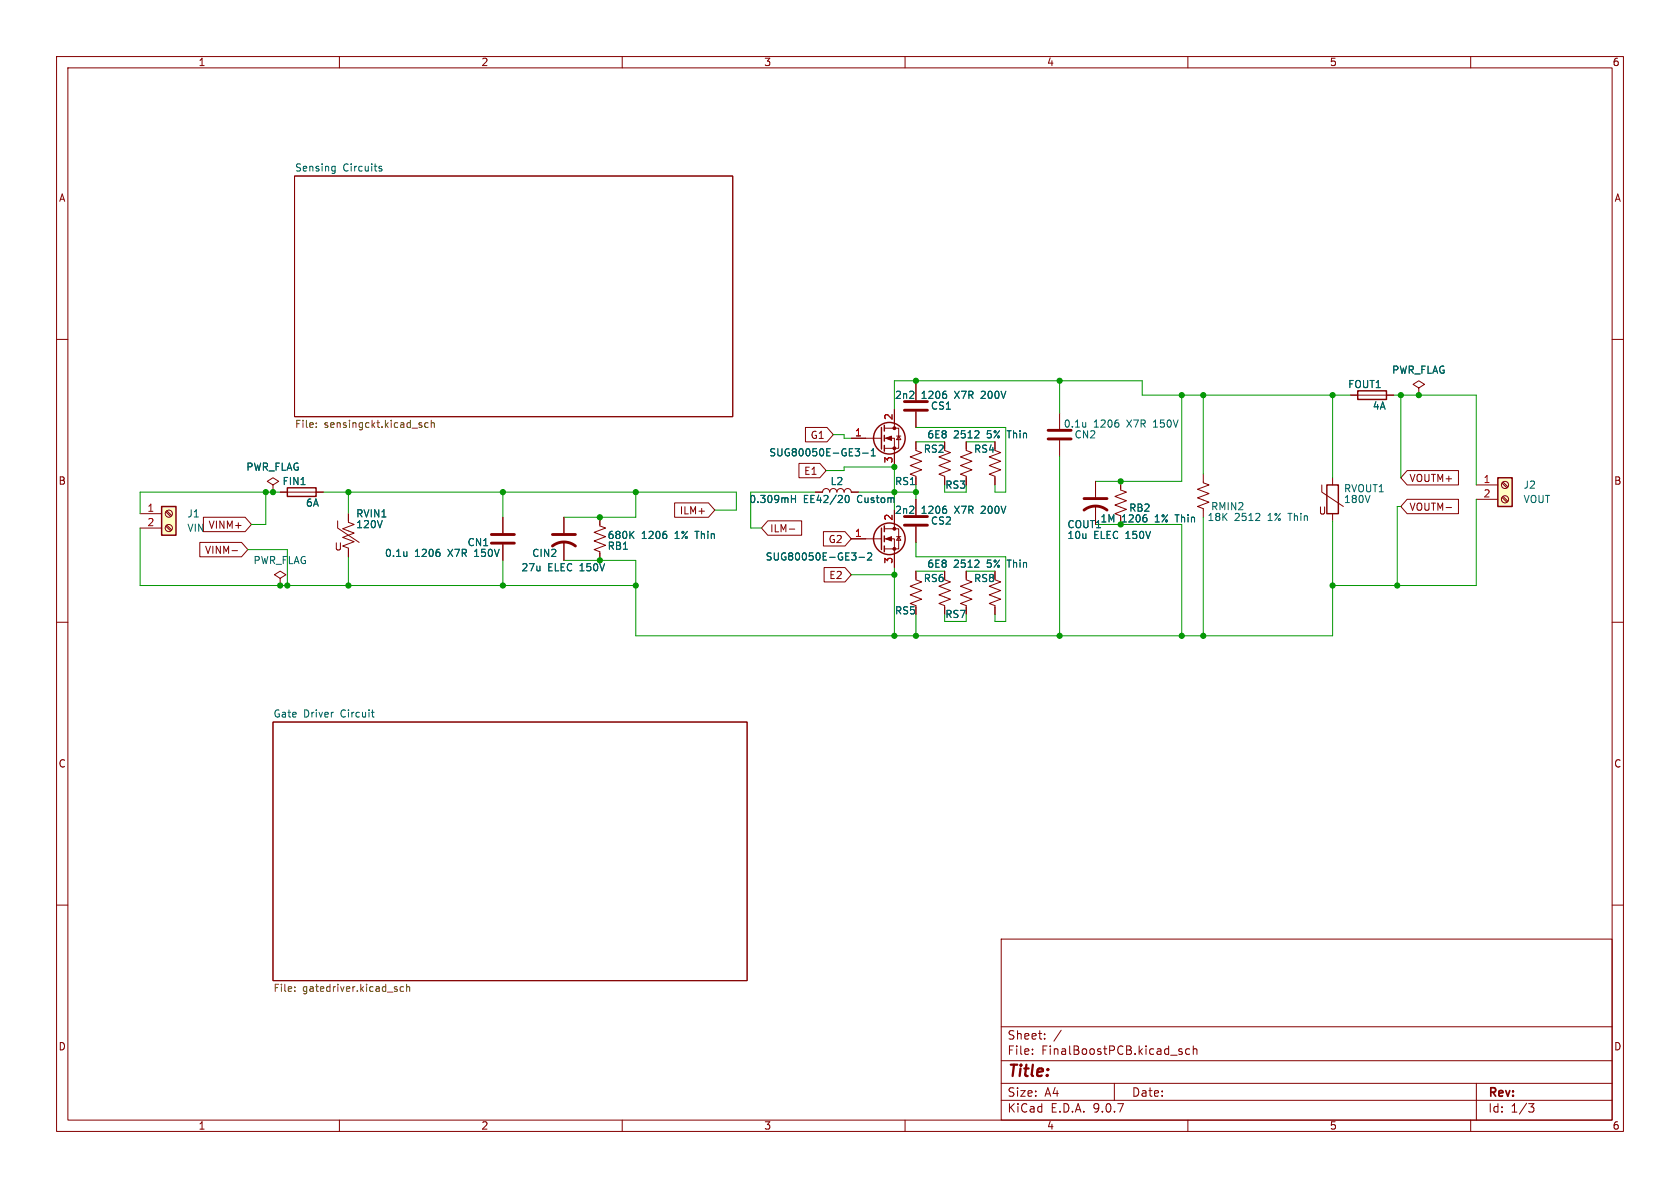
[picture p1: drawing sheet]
<svg xmlns="http://www.w3.org/2000/svg" width="297mm" height="210mm" viewBox="0 0 297 210" stroke-linecap="round" stroke-linejoin="round" font-family="sans-serif">
<g fill="none" stroke="#840000" stroke-width=".18">
<path d="M10 10h277v190h-277zM12 12h273v186h-273zM60 10v2M110 10v2M160 10v2M210 10v2M260 10v2M52.1 31.1h77.4v42.6h-77.4zM10 60h2M150.5 77.5h5.3M156.3 75.7h2.6v3.5h-2.6M156.3 77.5h1.8v5.1"/>
<path d="M158.1 72.4v3.3M158.5 77.1h.8M158.9 77.1l.4 .6h-.8zM161.9 67.9v2.8M161.9 72.8v2.8M187.3 73v2.8M187.3 77.9v2.7M238.8 69.9h7.6M250.8 68.6l1-.7-1-.6-1 .6 1 .7v1.3M250.8 69.9h.1M285 60h2M88.9 91.4v2.8"/>
<path d="M88.9 96.3v2.8M106 91.4v1.6l1.1 .3-2.1 .8 2.1 .8-2.1 .7 2.1 .8-2.1 .8 1 .3v1.6M144.1 87h1.3a.64 .64 0 0 1 .6-.6 .64 .64 0 0 1 .7 .6 .64 .64 0 0 1 .6-.6 .64 .64 0 0 1 .7 .6 .64 .64 0 0 1 .6-.6 .64 .64 0 0 1 .6 .6 .64 .64 0 0 1 .7-.6 .64 .64 0 0 1 .6 .6h1.3M150.5 95.3h5.3M156.3 93.5h2.6v3.5h-2.6M156.3 95.3h1.8v5M158.1 90.2v3.3M158.5 94.9h.8M158.9 94.9l.4 .6h-.8zM193.7 85.1v2.8M193.7 89.4v3.3M198.1 85.1v1.5l1 .4-2 .8 2 .7-2 .8 2 .7-2 .8 1 .4"/>
<path d="M212.7 83.8v1.5l1 .4-2 .8 2 .7-2 .8 2 .8-2 .7 1 .4v1.5M233.7 85.7v1.3l3.8 2.5M235.6 84.5v1.2M235.6 90.8v1.3M10 110h2M161.9 101v1.5l1 .4-2 .7 2 .8-2 .8 2 .7-2 .8 1 .4M167 102.5l1 .4-2 .7 2 .8-2 .8 2 .7-2 .8 1 .4v1.5M167 101v1.2M170.8 101v1.5l1 .4-2 .7 2 .8-2 .8 2 .7-2 .8 1 .4v1.5M175.9 102.5l1 .4-2 .7 2 .8-2 .8 2 .7-2 .8 1 .4v1.5M175.9 101v1.2M285 110h2"/>
<path d="M48.3 127.6h83.8v45.8h-83.8zM10 160h2M177 166h108v32h-108zM285 160h2M60 198v2M110 198v2M160 198v2M177 194.5h108M177 191.5h108M177 187.5h108M177 181.5h108M182.5 186.3v.1"/>
<path d="M182.5 185.5v.1M184.7 183.6v.1M184.7 182.8v.1M187.6 182.1l-1.3 2M197 191.5v3M208.6 185.9l.4 .1v.2l-.2 .2h-.3M208.6 185.4l.4 .1M210 198v2M210.3 185.5l-.4-.1-.3 .3v.4l.1 .2h.6M211 185.5l.2-.1 .3 .1 .1 .9M211 184.9v1.5M260 198v2"/>
<path d="M261 191.5v6.5M270.2 195.1h1l-.5 .6 .4 .1 .1 .5-.3 .3h-.4"/>
</g>
<g fill="none" stroke="#006464" stroke-width=".18">
<path d="M58.9 29.4l.3 .1M59.2 29.4v1l-.1 .2-.3 .1M59.2 30.2h-.3M67 29.8l.5 .1v.2l-.2 .1h-.3M67 29.5h.5M151.2 79.3h.8l-.5 .5M151.7 79.8l.3 .2v.3l-.3 .3M154 79.7l.4-.4v1.3M167.3 69.8v.5M191.9 74.7v.8M191.9 75.4h.1M197.7 74.8v.6"/>
<path d="M71.9 97.5v.9M71.9 98.2v.1M77.7 97.7v.5M111.5 94.5l.6 .7M112.1 93.9l-.7 .8M117.8 94.5v.6M139.9 88.2h.7M140.6 87.6v1.2M149.5 87.7l.2-.1a.68 .68 0 0 1 .4 .6 .68 .68 0 0 1-.4 .6l-.2-.1-.1-.3zM151.9 98.5h.9M152.5 80.1h1M153.4 97.9l.5-.2 .2 .4-.8 .9h.8"/>
<path d="M154 80.6h.7M173 99.1v.4M202.7 91.6v.6M221.9 92h.8M222.7 90.9v.4M172.3 100.3h.8M65.7 125.9h.4M65.9 126.7l.2 .1"/>
</g>
<g fill="none" stroke="#725600" stroke-width=".18">
<path d="M55.9 75.4v.2M55.9 74.8v.1M74.4 75.1l.2 .2-.2 .3M74.4 74.7l.1 .1M75.7 74.8l-.4-.1-.2 .3 .1 .5h.5M76.2 74.8l.2-.1 .3 .1 .1 .8M76.2 74.3v1.3M52.1 175.1v.2M52.1 174.5v.1M70.2 174.9v.3M71.3 174.5l-.3-.1-.3 .3 .2 .5h.4M71.9 174.5l.2-.1 .3 .1v.8"/>
<path d="M71.9 174v1.3"/>
</g>
<g fill="none" stroke="#840000" stroke-width=".25">
<path d="M155.8 75.6v3.8M156.3 75.2v1M156.3 77v1M156.3 78.7v1.1M240 69.1h5.1v1.5h-5.1zM155.8 93.3v3.9M156.3 93v1M156.3 94.7v1.1M156.3 96.5v1M234.6 85.7h2v5.1h-2z"/>
<circle cx="157.2" cy="77.5" r="2.79"/>
<circle cx="157.2" cy="95.2" r="2.79"/>
</g>
<path d="M159.9 71h4.1M159.9 72.5h4.1M185.3 76.1h4.1M185.3 77.6h4.1M86.9 94.5h4M86.9 96h4M191.6 90.2a3.3 3.3 0 0 1 4.1 0M191.6 88.1h4.1" fill="none" stroke="#840000" stroke-width=".51"/>
<g fill="#840000" stroke="#840000" stroke-width=".18">
<path d="M156.6 95.3l1-.4v.7z"/>
<path d="M156.6 77.5l1-.4v.8z"/>
<circle cx="158.1" cy="93.5" r=".25"/>
<circle cx="158.1" cy="97" r=".25"/>
<circle cx="158.1" cy="75.7" r=".25"/>
<circle cx="158.1" cy="79.2" r=".25"/>
</g>
<path d="M264.8 84.5h2.5v5h-2.5z" fill="#ffffc2"/>
<path d="M264.8 84.5h2.5v5h-2.5z" fill="none" stroke="#840000" stroke-width=".25"/>
<g fill="none" stroke="#840000" stroke-width=".18">
<path d="M59.7 92.1v1.2l3.8 2.6M61.6 90.8v1.5l1 .4-2 .8 2 .7-2 .8 2 .8-2 .7 1 .4v1.5M99.7 91.4v2.8M99.7 95.8v3.3M261 85.7h3.8M261 88.3h3.8M265.5 85.4l.9 .8M265.5 87.9l.9 .9M265.7 85.2l.9 .9M265.7 87.8l.9 .8"/>
<circle cx="266.1" cy="85.7" r=".63"/>
<circle cx="266.1" cy="88.3" r=".63"/>
</g>
<path d="M97.7 96.5a3.3 3.3 0 0 1 4 0M97.7 94.5h4" fill="none" stroke="#840000" stroke-width=".51"/>
<path d="M28.6 89.5h2.5v5.1h-2.5z" fill="#ffffc2"/>
<path d="M28.6 89.5h2.5v5.1h-2.5zM50.8 86.2h5.1v1.6h-5.1z" fill="none" stroke="#840000" stroke-width=".25"/>
<g fill="none" stroke="#840000" stroke-width=".18">
<path d="M142.4 75.6h3.8l1.1 1.2-1.1 1.3h-3.8zM150.5 77.5h2.5M158.1 72.4v2.5M161.9 78.1v1.5l1 .4-2 .8 2 .7-2 .8 2 .8-2 .7 1 .4v1.5M161.9 67.9v2.8M161.9 72.8v2.8M167 79.6l1 .4-2 .8 2 .7-2 .8 2 .8-2 .7 1 .4v1.5M167 78.1v1.3M170.8 78.1v1.5l1 .4-2 .8 2 .7-2 .8 2 .8-2 .7 1 .4v1.5M175.9 79.6l1 .4-2 .8 2 .7-2 .8 2 .8-2 .7 1 .4v1.5M175.9 78.1v1.3M238.8 69.9h1.2"/>
<path d="M245.1 69.9h1.3M250.8 69.9h.1M24.8 90.8h3.8M24.8 93.3h3.8M29.3 90.5l.9 .8M29.3 93l.9 .9M29.5 90.3l.9 .8M29.5 92.8l.9 .9M35.3 95.9h7.4l1.1 1.3-1.1 1.2h-7.4zM36 91.4h7.3l1.1 1.3-1.1 1.3h-7.3zM41 97.3h1M48.3 85.7l1-.6-1-.6-1.1 .6 1.1 .6v1.3"/>
<path d="M48.3 87h.1M49.5 87h7.6M61.6 90.8v1.3M61.6 97.2v1.2M88.9 91.4v2.8M88.9 96.3v2.8M99.7 91.4v2.8M99.7 95.8v3.3M106 91.4v1.3M106 97.8v1.3M119.3 88.9h6l1.1 1.3-1.1 1.2h-6zM135.7 92.1h6v2.5h-6l-1.1-1.3z"/>
<path d="M139.5 93.5h1M141.2 81.9h3.7l1.1 1.3-1.1 1.3h-3.7zM144.1 87h1.3M145.6 94h3.8l1.1 1.3-1.1 1.2h-3.8zM150.5 87h1.3M150.5 95.3h2.5M158.1 80v2.6M158.1 90.2v2.5M158.1 97.8v2.5M161.9 88.3v2.8M161.9 93.1v2.8M193.7 85.1v2.8"/>
<path d="M193.7 89.4v3.3M198.1 85.1v1.3M248.8 88.3h9v2.5h-9l-1.2-1.3zM248.8 83.2h9v2.5h-9l-1.2-1.2zM255.6 89.7h1M49.5 102.2l1-.6-1-.6-1 .6 1 .6v1.3M49.5 103.5h.1M145.7 100.3h3.7l1.1 1.3-1.1 1.3h-3.7zM161.9 101v1.2M167 101v1.2M167 107.3v1.3M170.8 101v1.2"/>
<path d="M170.8 107.3v1.3M175.9 101v1.2M175.9 107.3v1.3"/>
<circle cx="29.8" cy="93.3" r=".63"/>
<circle cx="29.8" cy="90.8" r=".63"/>
</g>
<g fill="none" stroke="#006464" stroke-width=".18">
<path d="M151.2 79.3h.8l-.5 .5M151.7 79.8l.3 .2v.3l-.3 .3M154 79.7l.4-.4v1.3M167.3 69.8v.5M172.3 77.4h.8M173 76.3v.4M71.9 97.5v.9M71.9 98.2v.1M77.7 97.7v.5M111.5 94.5l.6 .7M112.1 93.9l-.7 .8M117.8 94.5v.6"/>
<path d="M139.9 88.2h.7M140.6 87.6v1.2M149.5 87.7l.2-.1a.68 .68 0 0 1 .4 .6 .68 .68 0 0 1-.4 .6l-.2-.1-.1-.3zM151.9 98.5h.9M152.5 80.1h1M153.4 97.9l.5-.2 .2 .4-.8 .9h.8M154 80.6h.7M167.3 90.1v.5M173 99.1v.4M202.7 91.6v.6M172.3 100.3h.8"/>
</g>
<path d="M159.9 91.3h4.1M159.9 92.8h4.1" fill="none" stroke="#840000" stroke-width=".51"/>
<g fill="none" stroke="#009600" stroke-width=".18">
<path d="M147.3 76.8h1.9v.7h1.3M161.9 75.6h15.9v11.4h-1.9v-1.3M161.9 67.3v.6M161.9 78.1h5.1M170.8 78.1h5.1M187.3 67.3v5.7M208.9 69.9v15.2h-15.2M212.7 69.9v13.9M235.6 69.9v14.6M238.8 69.9h-36.9v-2.6h-43.8v5.1M246.4 69.9h14.6v15.8M247.6 69.9v14.6"/>
<path d="M24.8 93.3v10.2h87.6M43.8 97.2h7v6.3M47 87v5.7h-2.6M49.5 87h-24.7v3.8M57.1 87h73.1v3.2h-3.8M61.6 87v3.8M61.6 98.4v5.1M88.9 87v4.4M88.9 99.1v4.4M112.4 87v4.4h-12.7M144.1 87h-11.4v6.3h1.9M146 83.2h3.2v-.6h8.9v7.6"/>
<path d="M151.8 87h10.1M161.9 85.7v2.6M161.9 95.9v2.5h15.9v11.5h-1.9v-1.3M167 87h3.8M187.3 80.6v31.8M193.7 92.7h15.2v19.7M212.7 91.4v21M235.6 92.1v20.3h-123.2v-13.3h-12.7M247.6 89.5h-.6v14M261 88.3v15.2h-25.4M150.5 101.6h7.6M158.1 100.3v12.1"/>
<path d="M161.9 108.6v3.8M161.9 101h5.1M167 109.9h3.8M170.8 101h5.1"/>
</g>
<g fill="#009600" stroke="#009600" stroke-width=".18">
<circle cx="250.8" cy="69.9" r=".46"/>
<circle cx="247.6" cy="69.9" r=".46"/>
<circle cx="247" cy="103.5" r=".46"/>
<circle cx="235.6" cy="103.5" r=".46"/>
<circle cx="235.6" cy="69.9" r=".46"/>
<circle cx="161.9" cy="112.4" r=".46"/>
<circle cx="158.1" cy="101.6" r=".46"/>
<circle cx="158.1" cy="112.4" r=".46"/>
<circle cx="158.1" cy="82.6" r=".46"/>
<circle cx="158.1" cy="87" r=".46"/>
<circle cx="161.9" cy="87" r=".46"/>
<circle cx="50.8" cy="103.5" r=".46"/>
<circle cx="49.5" cy="103.5" r=".46"/>
<circle cx="61.6" cy="103.5" r=".46"/>
<circle cx="88.9" cy="87" r=".46"/>
<circle cx="106" cy="99.1" r=".46"/>
<circle cx="88.9" cy="103.5" r=".46"/>
<circle cx="106" cy="91.4" r=".46"/>
<circle cx="112.4" cy="103.5" r=".46"/>
<circle cx="112.4" cy="87" r=".46"/>
<circle cx="61.6" cy="87" r=".46"/>
<circle cx="48.3" cy="87" r=".46"/>
<circle cx="47" cy="87" r=".46"/>
<circle cx="161.9" cy="67.3" r=".46"/>
<circle cx="187.3" cy="67.3" r=".46"/>
<circle cx="187.3" cy="112.4" r=".46"/>
<circle cx="208.9" cy="112.4" r=".46"/>
<circle cx="212.7" cy="112.4" r=".46"/>
<circle cx="212.7" cy="69.9" r=".46"/>
<circle cx="198.1" cy="92.7" r=".46"/>
<circle cx="198.1" cy="85.1" r=".46"/>
<circle cx="208.9" cy="69.9" r=".46"/>
</g>
<text font-size="2.8" fill="#840000" x="178" y="190.9">Title:</text>
<g font-size="2.1" fill="#840000">
<text x="178" y="184">Sheet:</text>
<text x="178" y="186.7">File:</text>
<text x="184.1" y="186.7">FinalBoostPCB.kicad_sch</text>
<text x="178" y="196.9">KiCad</text>
<text x="178" y="194.1">Size:</text>
<text x="184.7" y="194.1">A4</text>
<text x="185.7" y="196.9">E.D.A.</text>
<text x="193.3" y="196.9">9.0.7</text>
<text x="200" y="194.1">Date:</text>
<text x="263" y="194.3">Rev:</text>
<text x="263" y="196.9">Id:</text>
<text x="267.1" y="196.9">1/3</text>
</g>
<g font-size="1.8" fill="#840000">
<text x="35" y="11.9">1</text>
<text x="85" y="11.9">2</text>
<text x="135" y="11.9">3</text>
<text x="185" y="11.9">4</text>
<text x="235" y="11.9">5</text>
<text x="285" y="11.9">6</text>
<text x="10.3" y="35.9">A</text>
<text x="285.3" y="35.9">A</text>
<text x="143.2" y="77.8">G1</text>
<text x="10.3" y="85.9">B</text>
<text x="142.1" y="84.1">E1</text>
<text x="249.1" y="85.4">VOUTM+</text>
<text x="285.3" y="85.9">B</text>
<text x="36.8" y="93.7">VINM+</text>
<text x="120.1" y="91.1">ILM+</text>
<text x="136" y="94.3">ILM-</text>
<text x="198.3" y="92.6">1206</text>
<text x="233" y="91.2">U</text>
<text x="249.1" y="90.5">VOUTM-</text>
<text x="36.1" y="98.1">VINM-</text>
<text x="59.1" y="97.5">U</text>
<text x="146.4" y="96.2">G2</text>
<text x="146.5" y="102.6">E2</text>
<text x="158.1" y="108.8">RS5</text>
<text x="10.3" y="135.9">C</text>
<text x="285.3" y="135.9">C</text>
<text x="10.3" y="185.9">D</text>
<text x="285.3" y="185.9">D</text>
<text x="35" y="199.9">1</text>
<text x="85" y="199.9">2</text>
<text x="135" y="199.9">3</text>
<text x="185" y="199.9">4</text>
<text x="235" y="199.9">5</text>
<text x="285" y="199.9">6</text>
</g>
<g font-size="1.8" fill="#006464">
<text x="52.1" y="30.4">Sensing</text>
<text x="60.6" y="30.4">Circuits</text>
<text x="158.1" y="70.7">2n2</text>
<text x="162.9" y="70.7">1206</text>
<text x="168.9" y="70.7">X7R</text>
<text x="173.7" y="70.7">200V</text>
<text x="238.2" y="68.8">FOUT1</text>
<text x="246" y="66.3">PWR_FLAG</text>
<text x="163.8" y="77.7">6E8</text>
<text x="164.5" y="72.6">CS1</text>
<text x="168.6" y="77.7">2512</text>
<text x="174.6" y="77.7">5%</text>
<text x="178.4" y="77.7">Thin</text>
<text x="188" y="75.8">0.1u</text>
<text x="189.9" y="77.7">CN2</text>
<text x="193.3" y="75.8">1206</text>
<text x="199.3" y="75.8">X7R</text>
<text x="204.2" y="75.8">150V</text>
<text x="242.6" y="72.6">4A</text>
<text x="43.4" y="83.4">PWR_FLAG</text>
<text x="135.9" y="80.9">SUG80050E-GE3-1</text>
<text x="163.2" y="80.2">RS2</text>
<text x="172.1" y="80.2">RS4</text>
<text x="49.9" y="86">FIN1</text>
<text x="54" y="89.8">6A</text>
<text x="132.4" y="89.1">0.309mH</text>
<text x="142" y="89.1">EE42/20</text>
<text x="146.7" y="86">L2</text>
<text x="151.6" y="89.1">Custom</text>
<text x="158.1" y="86">RS1</text>
<text x="167" y="86.6">RS3</text>
<text x="237.5" y="87.2">RVOUT1</text>
<text x="237.5" y="89.1">180V</text>
<text x="269.2" y="86.6">J2</text>
<text x="269.2" y="89.1">VOUT</text>
<text x="33" y="91.7">J1</text>
<text x="33" y="94.2">VIN</text>
<text x="62.9" y="93.6">120V</text>
<text x="62.9" y="91.7">RVIN1</text>
<text x="107.3" y="95.5">680K</text>
<text x="113.4" y="95.5">1206</text>
<text x="119.4" y="95.5">1%</text>
<text x="123.2" y="95.5">Thin</text>
<text x="158.1" y="91">2n2</text>
<text x="162.9" y="91">1206</text>
<text x="164.5" y="92.9">CS2</text>
<text x="168.9" y="91">X7R</text>
<text x="173.7" y="91">200V</text>
<text x="188.6" y="93.6">COUT1</text>
<text x="188.6" y="95.5">10u</text>
<text x="193.3" y="95.5">ELEC 150V</text>
<text x="194.4" y="92.6">1M</text>
<text x="199.5" y="90.7">RB2</text>
<text x="204.3" y="92.6">1%</text>
<text x="208.1" y="92.6">Thin</text>
<text x="213.4" y="92.3">18K</text>
<text x="214" y="90.4">RMIN2</text>
<text x="218.2" y="92.3">2512</text>
<text x="224.2" y="92.3">1%</text>
<text x="228.1" y="92.3">Thin</text>
<text x="44.7" y="99.9">PWR_FLAG</text>
<text x="68" y="98.7">0.1u</text>
<text x="73.3" y="98.7">1206</text>
<text x="79.3" y="98.7">X7R</text>
<text x="82.6" y="96.7">CN1</text>
<text x="84.2" y="98.7">150V</text>
<text x="92.1" y="101.2">27u</text>
<text x="94" y="98.7">CIN2</text>
<text x="96.8" y="101.2">ELEC 150V</text>
<text x="107.3" y="97.4">RB1</text>
<text x="135.3" y="99.3">SUG80050E-GE3-2</text>
<text x="163.8" y="100.6">6E8</text>
<text x="168.6" y="100.6">2512</text>
<text x="174.6" y="100.6">5%</text>
<text x="178.4" y="100.6">Thin</text>
<text x="163.2" y="103.1">RS6</text>
<text x="172.1" y="103.1">RS8</text>
<text x="167" y="109.4">RS7</text>
<text x="48.3" y="126.9">Gate</text>
<text x="53.7" y="126.9">Driver</text>
<text x="60.3" y="126.9">Circuit</text>
</g>
<g font-size="1.8" fill="#725600">
<text x="52.1" y="76">File:</text>
<text x="57.3" y="76">sensingckt.kicad_sch</text>
<text x="48.3" y="175.7">File:</text>
<text x="53.5" y="175.7">gatedriver.kicad_sch</text>
</g>
<g font-size="1.8" fill="#a90000">
<text x="151.1" y="77.2">1</text>
<text x="157.9" y="74.4" transform="rotate(-90 157.9 74.4)">2</text>
<text x="157.9" y="82" transform="rotate(-90 157.9 82)">3</text>
<text x="262.2" y="85.5">1</text>
<text x="262.2" y="88">2</text>
<text x="26" y="90.6">1</text>
<text x="26" y="93.1">2</text>
<text x="151.1" y="95">1</text>
<text x="157.9" y="92.1" transform="rotate(-90 157.9 92.1)">2</text>
<text x="157.9" y="99.8" transform="rotate(-90 157.9 99.8)">3</text>
</g>
</svg>
